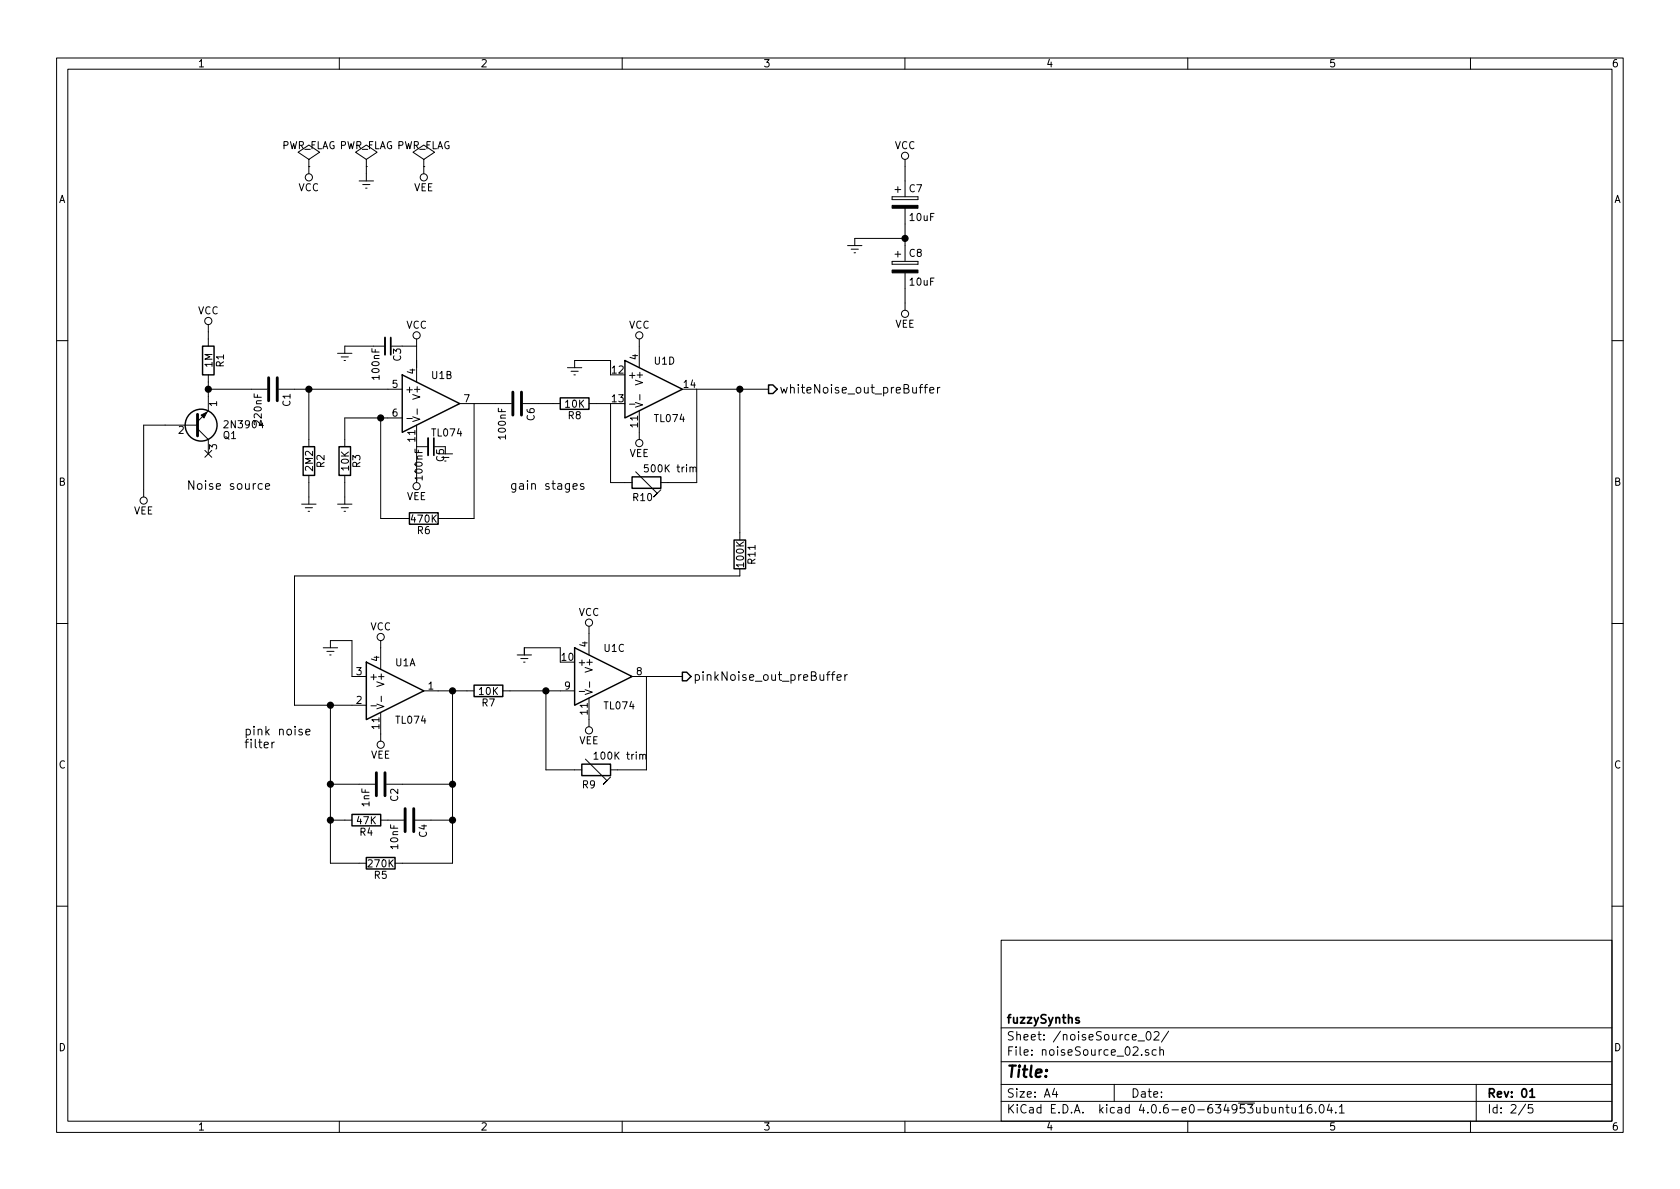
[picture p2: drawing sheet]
<svg xmlns="http://www.w3.org/2000/svg" width="297mm" height="210mm" viewBox="0 0 297 210" stroke-linecap="round" stroke-linejoin="round" font-family="sans-serif">
<g fill="none" stroke="#000" stroke-width=".18">
<path d="M10 10.3h277v189.9h-277zM12 12.2h273v186.1h-273zM60 10.3v1.9M110 10.3v1.9M160 10.3v1.9M210 10.3v1.9M260 10.3v1.9M54.6 29.5h.1M54.6 28.2l1.9-1.3-1.9-1.3-1.9 1.3 1.9 1.3v1.3M54.6 29.5v1.2M63.5 32h2.5M64.1 32.6h1.3"/>
<path d="M64.6 33.3h.3M64.8 29.5h.1M64.8 28.2l1.9-1.3-1.9-1.3-1.9 1.3 1.9 1.3v1.3M64.8 29.5v2.5M74.9 29.5h.1M74.9 28.2l1.9-1.3-1.9-1.3-1.9 1.3 1.9 1.3v1.3M74.9 29.5v1.2M157.7 34.8v.5zM157.7 35.3h4.6zM157.7 34.8h4.6zM158.2 33.5h1.1M158.7 33v1"/>
<path d="M160 28.2v6.6M160 36.8v9.4M162.3 34.8v.5zM36.8 57.4v3.8M73.7 59.9v7.7M113 59.9v5.1M149.9 43.4h2.5M150.5 44.1h1.3M151 44.7h.3M157.7 46.2v.5zM157.7 46.7h4.6zM157.7 46.2h4.6z"/>
<path d="M158.2 45h1.1M158.7 44.4v1.1M160 48.3v6.6M160 42.2h-8.9v1.2M162.3 46.2v.5zM10 60.2h2M34.9 75.8l1.9 1.9v2.6M34.9 75.2h-9.5v12.7M36.2 79.6l1.2 1.3M36.8 66.3v6.3l-1.9 1.9M36.8 68.8h10.4M37.4 79.6l-1.2 1.3"/>
<path d="M49.3 68.8h21.8M54.6 68.8v10.2M59.7 62.5h2.5M60.3 63.1h1.3M60.8 63.7h.3M67.3 73.9v17.8h5.1M68.1 61.2h-7.1v1.3M71.1 73.9h-10.1v5.1M71.1 61.2h2.6M71.9 74h1M73 73.7l1.2 .4-1.2 .4M73.7 75.2v10.1"/>
<path d="M73.7 79h2M73.8 72.3v1M81.3 71.4h9.1M83.8 71.4v20.3h-6.3M92.5 71.4h6.6M100.3 65h2.6M101 65.7h1.2M101.5 66.3h.2M101.6 65v-1.3h6.3v2.6M104.1 71.4h3.8v13.9h3.9M111.3 71.5h1M112.3 71.2l1.3 .4-1.3 .4"/>
<path d="M113 72.6v5.1M113.1 69.8v.9M130.8 68.8v26.7M135.9 68.8h-12.7v16.5h-6.4M162.5 68.5h.6M163.1 68l-.3 .1-.1 .1v1.3M163.4 68.5h.6M164 68l-.3 .1-.1 .1v1.3M164.4 69l.7-.1-.1-.3-.4-.1-.2 .2 .1 .7h.5M165.8 68.5v1M166.2 68.5l-.3 .1-.1 .2M285 60.2h2"/>
<path d="M46.4 85.6a.48 .48 0 0 0-.7 .1v.7a.48 .48 0 0 0 .7 .1M46.9 86l.8-.1-.1-.3-.4-.1-.3 .2 .1 .8h.6M53.3 89.1h2.6M54 89.8h1.2M54.5 90.4h.2M54.6 84.1v5M59.7 89.1h2.5M60.3 89.8h1.3M60.8 90.4h.3M61 84.1v5M77.5 80.3h2.5M78.1 80.9h1.3"/>
<path d="M101.3 86l.8-.1-.1-.3-.5-.1-.2 .2 .1 .8h.6M103.2 85.6l-.4-.1-.2 .2 .1 .2 .5 .2v.4h-.6M112.4 83.4l3.8 3.8-.6 .7 1.2-1.3M114.6 82.2h-.6l-.1 .6 .2-.1 .5 .1v.5l-.2 .2-.5-.2M122.5 82.8l.2-.2 .3 .1 .1 .8M10 110.3h2M57.1 114.5h2.6M57.8 115.2h1.3M58.3 115.8h.2M58.4 114.5v-1.2h3.8v6.3h2.6M67.3 113.3v5.1M91.4 115.8h2.6"/>
<path d="M92.1 116.5h1.2M92.6 117.1h.2M92.7 115.8v-1.3h6.4v2.6M104.1 110.7v5.1M111.8 119.6h8.8M114.3 119.6v16.5h-6.4M130.8 100.6v1.2h-78.7v22.9h12.7M146.2 119.3h.5M146.7 118.8l-.3 .1v.1v1.3M147 119.3h.6M147.6 118.8l-.3 .1-.1 .1v1.3M148 119.8l.7-.1v-.3l-.5-.1-.2 .2 .1 .7h.6"/>
<path d="M149.4 119.3v1M149.8 119.3l-.3 .1-.1 .2M285 110.3h2M48.1 131.2v1.1M48.5 131.2l-.3 .1-.1 .2M53.4 129h-.3l-.3 .2 .1 .2 .5 .1v.4h-.6M54.1 129.5l.7-.2-.1-.3h-.4l-.2 .2 .1 .7h.5M58.4 124.7v27.9h6.4M58.4 138.7h7.9M65.6 124.8h.9M66.6 124.5l1.3 .4-1.3 .4M67.3 126v5.1"/>
<path d="M67.4 123.1v1M68.3 138.7h11.7M74.9 122.2h8.9M80 122.2v30.4h-10.2M88.9 122.2h12.7M96.5 122.2v13.9h6.4M102.4 122.3h1M103.5 122l1.2 .4-1.2 .4M103.5 134.2l3.8 3.8-.6 .7 1.2-1.3M104.1 123.4v5.1M104.2 120.6v.9M105 133.3l.4-.3v1.3"/>
<path d="M105 134.3h.7M113.6 133.6l.2-.2 .3 .1 .1 .8M58.4 145h3.8M67.3 145h4.1M73.4 145h6.6M10 160.2h2M177 166.3h108v32h-108zM285 160.2h2M60 198.3v1.9M110 198.3v1.9M160 198.3v1.9M177 194.8h108"/>
<path d="M177 191.8h108M177 187.8h108M177 181.8h108M186.4 192.5l-.3 1h.9M186.8 193v1M197 191.8v3M201.2 184.1h1.2M202.8 182.6l.2-.2a.81 .81 0 0 1 .6 .6 .81 .81 0 0 1-.3 .8l-.2 .1a.79 .79 0 0 1-.3-1.3zM203.1 185.7a.37 .37 0 0 0-.6 .1l.1 .2 .5 .2v.1l-.2 .3-.4-.1M204.1 182.6l.2-.2h.3l.3 .4-.9 1.1h.9M204.4 185.7l-.4-.1-.3 .3 .1 .6 .2 .1 .4-.1M205.1 185.7l.2-.1 .4 .1v.9"/>
<path d="M205.1 185.1v1.5M206.6 182.3l-1.2 2M210 198.3v1.9M226.2 196l.2-.2 .4 .1v.9M226.2 195.8v1M227.4 195.8h.5M227.6 195.3v1.3l.3 .2M228.4 195.8l.1 .9 .4 .1 .2-.1M229.1 195.8v1M229.7 195.8l.4-.5v1.5M229.7 196.8h.9M231.8 195.3a.59 .59 0 0 0-.7 .7l.1 .7 .2 .1 .5-.1 .1-.5-.2-.2-.4-.1-.3 .3"/>
<path d="M232.6 196.7v.1M233.4 195.5l.2-.2a.81 .81 0 0 1 .6 .6 .81 .81 0 0 1-.3 .8l-.1 .1a.79 .79 0 0 1-.4-1.3zM235 195.2l-.3 1.1h.9M235.4 195.8v1M236.2 196.7v.1M236.8 195.8l.4-.5v1.5M236.8 196.8h.9M260 198.3v1.9M261 191.8v6.5M269.7 195.2l-1.2 2M271 195.3h-.7l-.1 .7 .2-.1 .5 .1 .1 .2v.5l-.2 .1-.6-.1"/>
<circle cx="54.6" cy="31.4" r=".63"/>
<circle cx="74.9" cy="31.4" r=".63"/>
<circle cx="160" cy="27.6" r=".63"/>
<circle cx="36.8" cy="56.8" r=".63"/>
<circle cx="73.7" cy="59.3" r=".63"/>
<circle cx="113" cy="59.3" r=".63"/>
<circle cx="160" cy="55.5" r=".63"/>
<circle cx="113" cy="78.4" r=".63"/>
<circle cx="25.4" cy="88.5" r=".63"/>
<circle cx="73.7" cy="86" r=".63"/>
<circle cx="67.3" cy="112.6" r=".63"/>
<circle cx="104.1" cy="110.1" r=".63"/>
<circle cx="67.3" cy="131.7" r=".63"/>
<circle cx="104.1" cy="129.2" r=".63"/>
</g>
<path d="M69.1 59.7v3M76.7 77.5v3M190.8 180a.37 .37 0 0 0-.6 .1l.1 .3 .5 .1 .1 .1-.3 .3-.4-.1M270.5 193l.4-.5v1.5M270.5 194h.8" fill="none" stroke="#000" stroke-width=".3"/>
<g fill="none" stroke="#000" stroke-width=".25">
<path d="M35.8 61.2h2v5.1h-2zM53.6 79h2v5.1h-2zM59.9 79h2.1v5.1h-2.1zM71.1 66.3l10.2 5.1-10.2 5zM99.1 70.4h5v2h-5zM110.5 63.7l10.1 5.1-10.1 5.1zM135.9 68.1h.8l.7 .7-.7 .8h-.8zM72.4 90.7h5.1v2h-5.1zM111.8 84.3h5v2.1h-5zM129.8 95.5h2v5.1h-2zM64.8 117.1l10.1 5.1-10.1 5zM101.6 114.5l10.2 5.1-10.2 5.1z"/>
<path d="M120.6 118.9h.8l.8 .7-.8 .8h-.8zM83.8 121.2h5.1v2h-5.1zM102.9 135.1h5v2.1h-5zM62.2 144h5.1v2h-5.1zM64.8 151.6h5v2.1h-5z"/>
<circle cx="35.6" cy="75.2" r="2.82"/>
</g>
<path d="M34.9 73.3v3.8M47.5 66.8v4.1M49 66.8v4.1M90.7 69.3v4.1M92.2 69.3v4.1M66.5 136.6v4.1M68.1 136.6v4.1M71.6 143v4.1M73.2 143v4.1" fill="none" stroke="#000" stroke-width=".51"/>
<path d="M157.7 36.3h4.6v.5h-4.6zM157.7 47.7h4.6v.6h-4.6zM35.6 73.4l1-.5-.5 1z" fill="#000" stroke="#000" stroke-width=".18"/>
<g fill="#000" stroke="#000" stroke-width=".25">
<circle cx="160" cy="42.2" r=".51"/>
<circle cx="36.8" cy="68.8" r=".51"/>
<circle cx="54.6" cy="68.8" r=".51"/>
<circle cx="67.3" cy="73.9" r=".51"/>
<circle cx="130.8" cy="68.8" r=".51"/>
<circle cx="58.4" cy="124.7" r=".51"/>
<circle cx="58.4" cy="138.7" r=".51"/>
<circle cx="80" cy="122.2" r=".51"/>
<circle cx="80" cy="138.7" r=".51"/>
<circle cx="96.5" cy="122.2" r=".51"/>
<circle cx="58.4" cy="145" r=".51"/>
<circle cx="80" cy="145" r=".51"/>
</g>
<path d="M68.1 59.7v3M75.7 77.5v3" fill="none" stroke="#000" stroke-width=".33"/>
<text font-size="2.8" x="178" y="190.5">Title:</text>
<g font-size="2.1">
<text x="137.8" y="69.6">whiteNoise_out_preBuffer</text>
<text x="33" y="86.6">Noise source</text>
<text x="90.2" y="86.6">gain stages</text>
<text x="122.6" y="120.4">pinkNoise_out_preBuffer</text>
<text x="43.2" y="130">pink noise</text>
<text x="43.2" y="132.3">filter</text>
<text x="178" y="184">Sheet: /noiseSource_02/</text>
<text x="178" y="181">fuzzySynths</text>
<text x="178" y="186.7">File: noiseSource_02.sch</text>
<text x="178" y="196.9">KiCad E.D.A. kicad 4.0.6-e0-634953ubuntu16.04.1</text>
<text x="178" y="194.1">Size: A4</text>
<text x="200" y="194.1">Date:</text>
<text x="263" y="194.1">Rev: 01</text>
<text x="263" y="196.9">Id: 2/5</text>
</g>
<g font-size="1.8">
<text x="35" y="11.9">1</text>
<text x="85" y="11.9">2</text>
<text x="135" y="11.9">3</text>
<text x="185" y="11.9">4</text>
<text x="235" y="11.9">5</text>
<text x="285" y="11.9">6</text>
<text x="49.7" y="26.4">PWR_FLAG PWR_FLAG PWR_FLAG</text>
<text x="158.2" y="26.4">VCC</text>
<text x="10.4" y="35.9">A</text>
<text x="52.7" y="33.8">VCC</text>
<text x="73.2" y="33.8">VEE</text>
<text x="160.8" y="34">C7</text>
<text x="285.4" y="35.9">A</text>
<text x="160.9" y="39.1">10uF</text>
<text x="160.8" y="45.4">C8</text>
<text x="160.9" y="50.5">10uF</text>
<text x="35" y="55.6">VCC</text>
<text x="71.8" y="58.1">VCC</text>
<text x="111.2" y="58.1">VCC</text>
<text x="158.2" y="57.9">VEE</text>
<text x="37.5" y="64.9" transform="rotate(-90 37.5 64.9)">1M</text>
<text x="39.6" y="64.9" transform="rotate(-90 39.6 64.9)">R1</text>
<text x="70.9" y="63.8" transform="rotate(-90 70.9 63.8)">C3</text>
<text x="112.8" y="63.6" transform="rotate(-90 112.8 63.6)">4</text>
<text x="115.7" y="64.5">U1D</text>
<text x="38.4" y="71.9" transform="rotate(-90 38.4 71.9)">1</text>
<text x="51.3" y="71.8" transform="rotate(-90 51.3 71.8)">C1</text>
<text x="67.1" y="66.9" transform="rotate(-90 67.1 66.9)">100nF</text>
<text x="69.4" y="68.6">5</text>
<text x="71.6" y="69.5">+</text>
<text x="73.4" y="66.1" transform="rotate(-90 73.4 66.1)">4</text>
<text x="74.3" y="70.3" transform="rotate(-90 74.3 70.3)">V+</text>
<text x="76.4" y="67">U1B</text>
<text x="82.1" y="71.1">7</text>
<text x="108.3" y="66">12</text>
<text x="108.3" y="71.1">13</text>
<text x="111" y="66.9">+</text>
<text x="113.7" y="67.7" transform="rotate(-90 113.7 67.7)">V+</text>
<text x="121" y="68.6">14</text>
<text x="31.6" y="76.7">2</text>
<text x="39.5" y="77.6">Q1</text>
<text x="40" y="75.7">2N3904</text>
<text x="46.3" y="74.9" transform="rotate(-90 46.3 74.9)">220nF</text>
<text x="69.4" y="73.7">6</text>
<text x="76.5" y="77.2">TL074</text>
<text x="89.4" y="77.5" transform="rotate(-90 89.4 77.5)">100nF</text>
<text x="94.5" y="74.4" transform="rotate(-90 94.5 74.4)">C6</text>
<text x="100" y="72.1">10K</text>
<text x="100.5" y="74.1">R8</text>
<text x="112.8" y="75.5" transform="rotate(-90 112.8 75.5)">11</text>
<text x="115.8" y="74.6">TL074</text>
<text x="38.4" y="79.5" transform="rotate(-90 38.4 79.5)">3</text>
<text x="55.3" y="83.2" transform="rotate(-90 55.3 83.2)">2M2</text>
<text x="57.4" y="82.6" transform="rotate(-90 57.4 82.6)">R2</text>
<text x="61.7" y="83.2" transform="rotate(-90 61.7 83.2)">10K</text>
<text x="63.7" y="82.6" transform="rotate(-90 63.7 82.6)">R3</text>
<text x="73.4" y="78" transform="rotate(-90 73.4 78)">11</text>
<text x="78.5" y="81.6" transform="rotate(-90 78.5 81.6)">C5</text>
<text x="111.3" y="80.8">VEE</text>
<text x="114.5" y="83.5">500K trim</text>
<text x="10.4" y="85.9">B</text>
<text x="71.9" y="88.4">VEE</text>
<text x="74.7" y="84.7" transform="rotate(-90 74.7 84.7)">100nF</text>
<text x="112" y="88.6">R10</text>
<text x="285.4" y="85.9">B</text>
<text x="23.6" y="91">VEE</text>
<text x="72.8" y="92.4">470K</text>
<text x="73.8" y="94.4">R6</text>
<text x="131.5" y="100.1" transform="rotate(-90 131.5 100.1)">100K</text>
<text x="133.6" y="99.7" transform="rotate(-90 133.6 99.7)">R11</text>
<text x="65.5" y="111.4">VCC</text>
<text x="102.3" y="108.9">VCC</text>
<text x="63" y="119.4">3</text>
<text x="67.1" y="116.9" transform="rotate(-90 67.1 116.9)">4</text>
<text x="69.9" y="117.8">U1A</text>
<text x="99.4" y="116.8">10</text>
<text x="102.1" y="117.7">+</text>
<text x="103.9" y="114.4" transform="rotate(-90 103.9 114.4)">4</text>
<text x="104.8" y="118.5" transform="rotate(-90 104.8 118.5)">V+</text>
<text x="106.8" y="115.3">U1C</text>
<text x="112.5" y="119.4">8</text>
<text x="63" y="124.5">2</text>
<text x="65.3" y="120.3">+</text>
<text x="67.9" y="121.1" transform="rotate(-90 67.9 121.1)">V+</text>
<text x="75.7" y="121.9">1</text>
<text x="84.7" y="122.9">10K</text>
<text x="85.2" y="124.9">R7</text>
<text x="99.8" y="121.9">9</text>
<text x="107" y="125.4">TL074</text>
<text x="67.1" y="128.8" transform="rotate(-90 67.1 128.8)">11</text>
<text x="70.1" y="128">TL074</text>
<text x="102.4" y="131.6">VEE</text>
<text x="103.9" y="126.3" transform="rotate(-90 103.9 126.3)">11</text>
<text x="10.4" y="135.9">C</text>
<text x="65.5" y="134.1">VEE</text>
<text x="105.6" y="134.3">100K trim</text>
<text x="285.4" y="135.9">C</text>
<text x="65.3" y="142.6" transform="rotate(-90 65.3 142.6)">1nF</text>
<text x="70.4" y="141.7" transform="rotate(-90 70.4 141.7)">C2</text>
<text x="103" y="139.4">R9</text>
<text x="63.1" y="145.7">47K</text>
<text x="63.7" y="147.8">R4</text>
<text x="75.5" y="148" transform="rotate(-90 75.5 148)">C4</text>
<text x="65.2" y="153.4">270K</text>
<text x="66.2" y="155.4">R5</text>
<text x="70.4" y="150.1" transform="rotate(-90 70.4 150.1)">10nF</text>
<text x="10.4" y="185.9">D</text>
<text x="285.4" y="185.9">D</text>
<text x="35" y="199.9">1</text>
<text x="85" y="199.9">2</text>
<text x="135" y="199.9">3</text>
<text x="185" y="199.9">4</text>
<text x="235" y="199.9">5</text>
<text x="285" y="199.9">6</text>
</g>
</svg>
